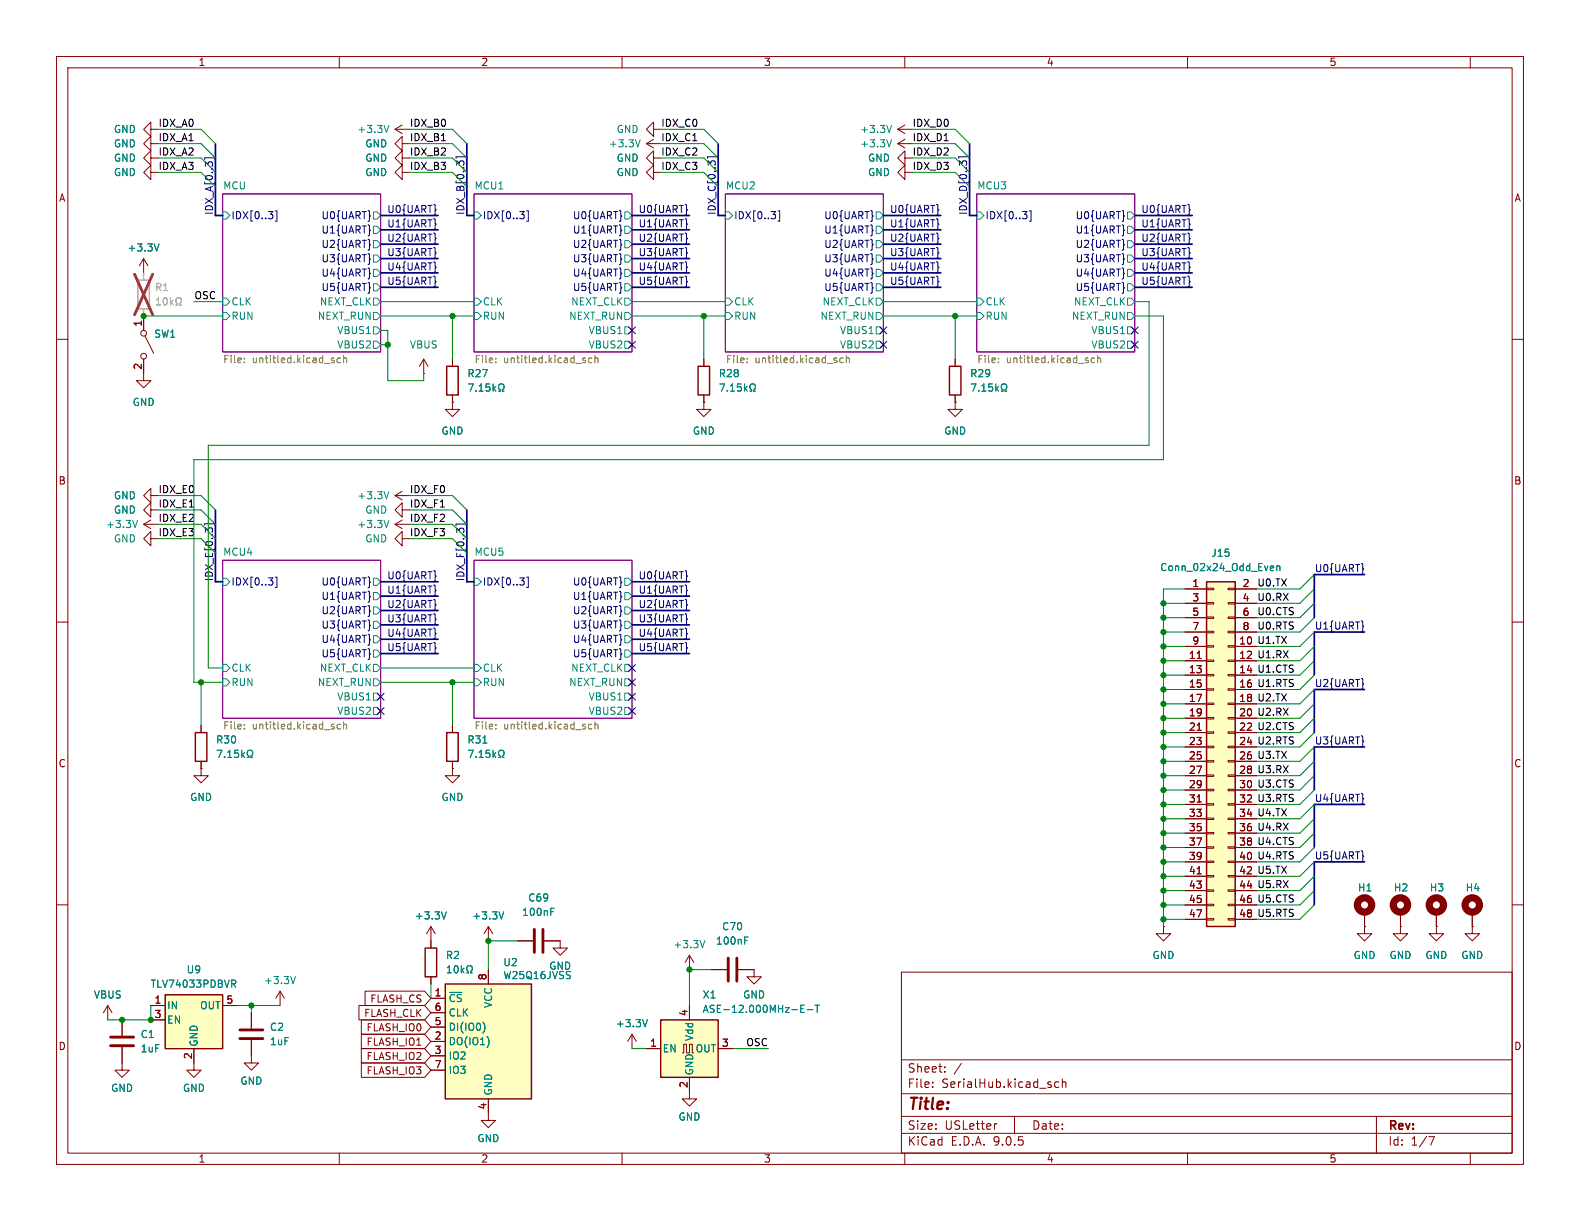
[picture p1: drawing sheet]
<svg xmlns="http://www.w3.org/2000/svg" width="279mm" height="216mm" viewBox="0 0 279 216" stroke-linecap="round" stroke-linejoin="round" font-family="sans-serif">
<g fill="none" stroke="#840000" stroke-width=".18">
<path d="M10 10h259.4v195.9h-259.4zM12 12h255.4v191.9h-255.4zM60 10v2M110 10v2M160 10v2M210 10v2M260 10v2M26.7 22.9v-1.3l-1.3 1.3 1.3 1.2v-1.2h1.2M26.7 30.5v-1.3l-1.3 1.3 1.3 1.3v-1.3h1.2M26.7 25.4v-1.3l-1.3 1.3 1.3 1.3v-1.3h1.2M26.7 27.9v-1.2l-1.3 1.2 1.3 1.3v-1.3h1.2M69.8 22.9l1.3 .7"/>
<path d="M69.8 22.9h2.6M71.1 30.5v-1.3l-1.3 1.3 1.3 1.3v-1.3h1.3M71.1 25.4v-1.3l-1.3 1.3 1.3 1.3v-1.3h1.3M71.1 27.9v-1.2l-1.3 1.2 1.3 1.3v-1.3h1.3M71.1 22.1l-1.3 .8M25.4 45.7l-.8 1.3M25.4 45.7l.8 1.3M25.4 45.7v2.6M25.4 55.9v2.5M25.7 59.4l1.5 3.1M10 60h2M25.4 63.5v3.8h1.3l-1.3 1.3-1.3-1.3h1.3"/>
<path d="M74.9 66h.1M74.9 63.5l-.7 1.3M74.9 63.5l.8 1.3M74.9 63.5v2.5M80 63.5v1.3M80 69.9v1.2M267.4 60h2M10 110h2M267.4 110h2M10 160h2M76.2 166.4v1.2M76.2 172.7v1.3"/>
<path d="M99.1 166.4v1.2h1.2l-1.2 1.3-1.3-1.3h1.3M159.4 171.9h108v32h-108zM205.7 163.8v1.3h-1.2l1.2 1.3 1.3-1.3h-1.3M205.7 163.8h.1M241.3 163.8v1.3h1.3l-1.3 1.3-1.3-1.3h1.3M241.3 163.8h.1M267.4 160h2M86.4 196.9v1.2h1.2l-1.2 1.3-1.3-1.3h1.3M159.4 197.4h108M159.4 193.4h108M159.4 187.4h108M164.9 192.1v.2"/>
<path d="M164.9 191.4v.1M167.1 189.4v.2M167.1 188.7v.1M170 188l-1.3 1.9M176.3 198.7l-.3 .1M179.4 197.4v3M187.2 191.4l-.4-.1-.3 .3v.4l.1 .2h.6M187.9 191.4l.2-.1 .3 .1 .1 .9M187.9 190.8v1.5M243.4 197.4v6.5M60 203.9v2M110 203.9v2"/>
<path d="M159.4 200.4h108M160 203.9v2M210 203.9v2M252.6 201h1l-.6 1.5M260 203.9v2"/>
<circle cx="25.4" cy="58.9" r=".51"/>
<circle cx="25.4" cy="63" r=".51"/>
</g>
<path d="M39.4 34.3h27.9v27.9h-27.9zM83.8 34.3h28v27.9h-28zM128.3 34.3h27.9v27.9h-27.9zM172.7 34.3h28v27.9h-28zM39.4 99.1h27.9v27.9h-27.9zM83.8 99.1h28v27.9h-28z" fill="none" stroke="#840084" stroke-width=".18"/>
<g fill="none" stroke="#008484" stroke-width=".18">
<path d="M39.4 37.5h.6l.6 .6-.6 .6h-.6zM66 37.5h.7l.6 .6-.6 .6h-.7zM68.8 22.2l-.5 1.2M83.8 37.5h.7l.6 .6-.6 .6h-.7zM110.5 37.5h.6l.7 .6-.7 .6h-.6zM128.3 37.5h.6l.6 .6-.6 .6h-.6zM154.9 37.5h.7l.6 .6-.6 .6h-.7zM172.7 37.5h.7l.6 .6-.6 .6h-.7zM199.4 37.5h.6l.7 .6-.7 .6h-.6zM28.1 43.1l-.4 1.3M39.4 52.7h.6l.6 .6-.6 .7h-.6zM39.4 55.2h.6l.6 .7-.6 .6h-.6z"/>
<path d="M66 52.7h.7l.6 .6-.6 .7h-.7zM66 55.2h.7l.6 .7-.6 .6h-.7zM66 40h.7l.6 .6-.6 .7h-.7zM66 42.5h.7l.6 .7-.6 .6h-.7zM66 45.1h.7l.6 .6-.6 .7h-.7zM66 47.6h.7l.6 .7-.6 .6h-.7zM66 50.2h.7l.6 .6-.6 .6h-.7zM66 57.8h.7l.6 .6-.6 .7h-.7zM83.8 52.7h.7l.6 .6-.6 .7h-.7zM83.8 55.2h.7l.6 .7-.6 .6h-.7zM110.5 52.7h.6l.7 .6-.7 .7h-.6zM110.5 55.2h.6l.7 .7-.7 .6h-.6z"/>
<path d="M110.5 40h.6l.7 .6-.7 .7h-.6zM110.5 42.5h.6l.7 .7-.7 .6h-.6zM110.5 45.1h.6l.7 .6-.7 .7h-.6zM110.5 47.6h.6l.7 .7-.7 .6h-.6zM110.5 50.2h.6l.7 .6-.7 .6h-.6zM110.5 57.8h.6l.7 .6-.7 .7h-.6zM128.3 52.7h.6l.6 .6-.6 .7h-.6zM128.3 55.2h.6l.6 .7-.6 .6h-.6zM154.9 52.7h.7l.6 .6-.6 .7h-.7zM154.9 55.2h.7l.6 .7-.6 .6h-.7zM154.9 40h.7l.6 .6-.6 .7h-.7zM154.9 42.5h.7l.6 .7-.6 .6h-.7z"/>
<path d="M154.9 45.1h.7l.6 .6-.6 .7h-.7zM154.9 47.6h.7l.6 .7-.6 .6h-.7zM154.9 50.2h.7l.6 .6-.6 .6h-.7zM154.9 57.8h.7l.6 .6-.6 .7h-.7zM172.7 52.7h.7l.6 .6-.6 .7h-.7zM172.7 55.2h.7l.6 .7-.6 .6h-.7zM199.4 52.7h.6l.7 .6-.7 .7h-.6zM199.4 55.2h.6l.7 .7-.7 .6h-.6zM199.4 40h.6l.7 .6-.7 .7h-.6zM199.4 42.5h.6l.7 .7-.7 .6h-.6zM199.4 45.1h.6l.7 .6-.7 .7h-.6zM199.4 47.6h.6l.7 .7-.7 .6h-.6z"/>
<path d="M199.4 50.2h.6l.7 .6-.7 .6h-.6zM199.4 57.8h.6l.7 .6-.7 .7h-.6zM66 60.3h.7l.6 .7-.6 .6h-.7zM82.8 67.9h.9l-.6 1.3M84.2 69v.2M84.7 69.2h.7M84.7 68.3l.4-.4v1.3M86.6 67.9h-.6l-.1 .6 .2-.1h.4l.2 .2-.1 .4-.2 .2-.5-.2M87.2 67.9v1.3M87.3 68.7l.4 .5M87.7 68.3l-.5 .5M88.2 69.2h.3v-.3a.54 .54 0 0 1-.3-.7 .54 .54 0 0 1 .8-.3 .58 .58 0 0 1-.2 1v.3h.3"/>
<path d="M110.5 60.3h.6l.7 .7-.7 .6h-.6zM154.9 60.3h.7l.6 .7-.6 .6h-.7zM199.4 60.3h.6l.7 .7-.7 .6h-.6zM39.4 117.5h.6l.6 .6-.6 .6h-.6zM39.4 102.2h.6l.6 .7-.6 .6h-.6zM66 117.5h.7l.6 .6-.6 .6h-.7zM66 102.2h.7l.6 .7-.6 .6h-.7zM66 104.8h.7l.6 .6-.6 .6h-.7zM66 107.3h.7l.6 .7-.6 .6h-.7zM66 109.9h.7l.6 .6-.6 .6h-.7zM66 112.4h.7l.6 .6-.6 .7h-.7zM66 114.9h.7l.6 .7-.6 .6h-.7z"/>
<path d="M83.8 117.5h.7l.6 .6-.6 .6h-.7zM83.8 102.2h.7l.6 .7-.6 .6h-.7zM110.5 117.5h.6l.7 .6-.7 .6h-.6zM110.5 102.2h.6l.7 .7-.7 .6h-.6zM110.5 104.8h.6l.7 .6-.7 .6h-.6zM110.5 107.3h.6l.7 .7-.7 .6h-.6zM110.5 109.9h.6l.7 .6-.7 .6h-.6zM110.5 112.4h.6l.7 .6-.7 .7h-.6zM110.5 114.9h.6l.7 .7-.7 .6h-.6zM39.4 120h.6l.6 .7-.6 .6h-.6zM66 120h.7l.6 .7-.6 .6h-.7zM66 122.6h.7l.6 .6-.6 .6h-.7z"/>
<path d="M66 125.1h.7l.6 .6-.6 .7h-.7zM83.8 120h.7l.6 .7-.6 .6h-.7zM110.5 120h.6l.7 .7-.7 .6h-.6zM110.5 122.6h.6l.7 .6-.7 .6h-.6zM110.5 125.1h.6l.7 .6-.7 .7h-.6zM79.1 172h.7M79.1 171.1l.4-.3v1.2M80.4 170.9l.2-.1a.68 .68 0 0 1 .4 .6 .68 .68 0 0 1-.4 .6l-.2-.1-.1-.4zM81.6 170.8v1.2M81.7 171.5l.4 .5M82.1 171.2l-.5 .5M82.5 172h.3v-.2a.54 .54 0 0 1-.2-.8 .54 .54 0 0 1 .7-.2 .58 .58 0 0 1-.1 1v.2h.3"/>
</g>
<g fill="none" stroke="#000084" stroke-width=".18">
<path d="M47.5 37.4h.7l-.4 .5M48.2 38v.6M48.7 37.3h.3v1.8h-.3M91.9 37.4h.8l-.4 .5M92.6 38v.6M93.1 37.3h.3v1.8h-.3M136.4 37.4h.7l-.4 .5M137.1 38v.6M137.6 37.3h.3v1.8h-.3M180.8 37.4h.8l-.4 .5M181.5 38v.6M182 37.3h.3v1.8h-.3"/>
<path d="M47.5 102.2h.7l-.4 .5M48.2 102.8v.5M48.7 102.1h.3v1.8h-.3M91.9 102.2h.8l-.4 .5M92.6 102.8v.5M93.1 102.1h.3v1.8h-.3"/>
</g>
<g fill="none" stroke="#848400" stroke-width=".18">
<path d="M43.2 64v.1M43.2 63.4v.1M60.2 63.4l-.3-.1-.3 .2 .1 .6h.5M60.8 63.4l.1-.1 .3 .1 .1 .7M60.8 62.9v1.2M87.7 64v.1M87.7 63.4v.1M104.7 63.4l-.4-.1-.2 .2 .1 .6h.5M105.2 63.4l.2-.1 .3 .1 .1 .7M105.2 62.9v1.2M132.1 64v.1M132.1 63.4v.1"/>
<path d="M149.1 63.4l-.3-.1-.3 .2 .1 .6h.5M149.7 63.4l.1-.1 .3 .1 .1 .7M149.7 62.9v1.2M176.6 64v.1M176.6 63.4v.1M193.6 63.4l-.4-.1-.2 .2 .1 .6h.5M194.1 63.4l.2-.1 .3 .1 .1 .7M194.1 62.9v1.2M43.2 128.1v.1M43.2 128.8v.1M60.2 128.1h-.3l-.3 .2 .1 .5h.5M60.8 127.6v1.3"/>
<path d="M60.8 128.2l.1-.1h.3l.1 .8M87.7 128.1v.1M87.7 128.8v.1M104.7 128.1h-.4l-.2 .2 .1 .5h.5M105.2 127.6v1.3M105.2 128.2l.2-.1h.3l.1 .8"/>
</g>
<path d="M24.4 49.5h2v5.1h-2z" fill="none" stroke="#a1a1a1" stroke-width=".25"/>
<path d="M25.4 48.3v1.2M25.4 54.6v1.3M27.7 53.9h.7M27.7 53l.3-.4v1.3M29 52.8l.2-.2a.68 .68 0 0 1 .4 .7 .68 .68 0 0 1-.4 .6l-.2-.1-.1-.4zM30.1 52.6v1.3M30.3 53.4l.3 .5M30.6 53.1l-.5 .5M31.1 53.9h.3v-.2a.54 .54 0 0 1-.3-.8 .54 .54 0 0 1 .8-.2 .58 .58 0 0 1-.1 1v.2h.3" fill="none" stroke="#a1a1a1" stroke-width=".18"/>
<path d="M23.8 48.5l3.2 7.2M27 48.5l-3.2 7.2" fill="none" stroke="#ff2626" stroke-width=".46"/>
<path d="M79 64.8h2v5.1h-2zM75.2 167.6h2v5.1h-2z" fill="none" stroke="#840000" stroke-width=".25"/>
<path d="M78.7 174h15.3v20.3h-15.3z" fill="#ffffc2"/>
<path d="M78.7 174h15.3v20.3h-15.3z" fill="none" stroke="#840000" stroke-width=".25"/>
<g fill="none" stroke="#840000" stroke-width=".18">
<path d="M76.2 176.5h2.5M76.2 179.1h2.5M86.4 171.5v2.5M121.9 168.9l-.7 1.3M121.9 168.9l.8 1.3M121.9 168.9v2.6M125.7 171.5h2.8M130.6 171.5h2.7v1.2h1.3l-1.3 1.3-1.2-1.3h1.2M76.2 181.6h2.5M76.2 184.2h2.5M76.2 186.7h2.5M76.2 189.2h2.5"/>
<path d="M86.4 194.3v2.6"/>
</g>
<path d="M100.8 172.6v.3M124.6 166.3l-.4 1.3M131.7 166.3h.4M131.7 165.7h.6M85.5 180.8a1.49 1.49 0 0 1 0 1.8M86.4 183.8v.9" fill="none" stroke="#008484" stroke-width=".18"/>
<path d="M128.8 169.4v4.1M130.3 169.4v4.1" fill="none" stroke="#840000" stroke-width=".51"/>
<path d="M116.8 180.3h10.2v10.2h-10.2z" fill="#ffffc2"/>
<path d="M116.8 180.3h10.2v10.2h-10.2z" fill="none" stroke="#840000" stroke-width=".25"/>
<g fill="none" stroke="#840000" stroke-width=".18">
<path d="M44.4 179.1v2.8M49.5 175.3l-.7 1.2M49.5 175.3l.8 1.2M49.5 175.3v2.5M76.2 163.8l-.8 1.3M76.2 163.8l.8 1.3M76.2 163.8v2.6M86.4 163.8l-.8 1.3M86.4 163.8l.7 1.3M86.4 163.8v2.6M91.4 166.4h2.8M96.3 166.4h2.8"/>
<path d="M121.9 177.8v2.5M44.4 183.9v4.1h1.3l-1.3 1.2-1.2-1.2h1.2M111.8 182.9l-.8 1.3M111.8 182.9l.7 1.3M111.8 182.9v2.5M114.3 185.4h2.5M120.6 186.2h.3v-1.5h.5v1.5h.5v-1.5h.5v1.5h.3M121.9 190.5v3.8h1.3l-1.3 1.3-1.3-1.3h1.3M127 185.4h2.5"/>
</g>
<path d="M52.3 172.7l-.5 1.2M78.9 161.2l-.4 1.3M89.1 161.2l-.4 1.3M97.4 161.2h.4M97.4 160.6h.6M141.6 178.3h.4M142.2 177.7h-.6v1.3h.6M142.8 178.5h.9M144.1 177.7h.8M144.5 177.7v1.3M114.5 180.3l-.4 1.3" fill="none" stroke="#008484" stroke-width=".18"/>
<path d="M94.5 164.3v4.1M96 164.3v4.1M42.4 182.1h4.1M42.4 183.6h4.1" fill="none" stroke="#840000" stroke-width=".51"/>
<path d="M213.4 102.9h5v60.9h-5z" fill="#ffffc2"/>
<path d="M213.4 102.9h5v60.9h-5z" fill="none" stroke="#840000" stroke-width=".25"/>
<g fill="none" stroke="#840000" stroke-width=".18">
<path d="M209.5 104.1h3.9M209.5 106.7h3.9M209.5 109.2h3.9M209.5 111.8h3.9M209.5 114.3h3.9M209.5 116.8h3.9M209.5 119.4h3.9M211.7 116.4h.7M213.4 104h1.2v.3h-1.2zM213.4 106.6h1.2v.2h-1.2zM213.4 109.1h1.2v.2h-1.2zM213.4 111.6h1.2v.3h-1.2z"/>
<path d="M213.4 114.2h1.2v.2h-1.2zM213.4 116.7h1.2v.3h-1.2zM213.4 119.3h1.2v.2h-1.2zM217.2 104h1.2v.3h-1.2zM217.2 106.6h1.2v.2h-1.2zM217.2 109.1h1.2v.2h-1.2zM217.2 111.6h1.2v.3h-1.2zM217.2 114.2h1.2v.2h-1.2zM217.2 116.7h1.2v.3h-1.2zM217.2 119.3h1.2v.2h-1.2zM218.4 104.1h3.8M218.4 106.7h3.8"/>
<path d="M218.4 109.2h3.8M218.4 111.8h3.8M218.4 114.3h3.8M218.4 116.8h3.8M218.4 119.4h3.8M209.5 121.9h3.9M209.5 124.5h3.9M209.5 127h3.9M209.5 129.5h3.9M209.5 132.1h3.9M209.5 134.6h3.9M209.5 137.2h3.9"/>
<path d="M209.5 139.7h3.9M211.7 129.1h.7M213.4 121.8h1.2v.2h-1.2zM213.4 124.3h1.2v.3h-1.2zM213.4 126.9h1.2v.2h-1.2zM213.4 129.4h1.2v.3h-1.2zM213.4 132h1.2v.2h-1.2zM213.4 134.5h1.2v.2h-1.2zM213.4 137h1.2v.3h-1.2zM213.4 139.6h1.2v.2h-1.2zM217.2 121.8h1.2v.2h-1.2zM217.2 124.3h1.2v.3h-1.2z"/>
<path d="M217.2 126.9h1.2v.2h-1.2zM217.2 129.4h1.2v.3h-1.2zM217.2 132h1.2v.2h-1.2zM217.2 134.5h1.2v.2h-1.2zM217.2 137h1.2v.3h-1.2zM217.2 139.6h1.2v.2h-1.2zM218.4 121.9h3.8M218.4 124.5h3.8M218.4 127h3.8M218.4 129.5h3.8M218.4 132.1h3.8M218.4 134.6h3.8"/>
<path d="M218.4 137.2h3.8M218.4 139.7h3.8M209.5 142.2h3.9M209.5 144.8h3.9M209.5 147.3h3.9M209.5 149.9h3.9M209.5 152.4h3.9M209.5 154.9h3.9M209.5 157.5h3.9M211.7 141.8h.7M211.7 154.5h.7M213.4 142.1h1.2v.3h-1.2z"/>
<path d="M213.4 144.7h1.2v.2h-1.2zM213.4 147.2h1.2v.2h-1.2zM213.4 149.7h1.2v.3h-1.2zM213.4 152.3h1.2v.2h-1.2zM213.4 154.8h1.2v.3h-1.2zM213.4 157.4h1.2v.2h-1.2zM213.4 159.9h1.2v.2h-1.2zM217.2 142.1h1.2v.3h-1.2zM217.2 144.7h1.2v.2h-1.2zM217.2 147.2h1.2v.2h-1.2zM217.2 149.7h1.2v.3h-1.2zM217.2 152.3h1.2v.2h-1.2z"/>
<path d="M217.2 154.8h1.2v.3h-1.2zM217.2 157.4h1.2v.2h-1.2zM217.2 159.9h1.2v.2h-1.2zM218.4 142.2h3.8M218.4 144.8h3.8M218.4 147.3h3.8M218.4 149.9h3.8M218.4 152.4h3.8M218.4 154.9h3.8M218.4 157.5h3.8M19 177.8l-.7 1.3M19 177.8l.8 1.3"/>
<path d="M19 177.8v2.5M209.5 160h3.9M209.5 162.6h3.9M213.4 162.4h1.2v.3h-1.2zM217.2 162.4h1.2v.3h-1.2zM218.4 160h3.8M218.4 162.6h3.8"/>
</g>
<path d="M224.8 100.1h.4v.3l-.6 .1M225.2 100.8l-.4 .1M225.8 100.2l.2-.1h.3v.8M225.8 100.1v.8" fill="none" stroke="#008484" stroke-width=".18"/>
<path d="M29.2 175.9h10.2v9.5h-10.2z" fill="#ffffc2"/>
<path d="M123.4 64.8h2.1v5.1h-2.1zM167.9 64.8h2v5.1h-2zM34.5 129.5h2.1v5.1h-2.1zM79 129.5h2v5.1h-2zM29.2 175.9h10.2v9.5h-10.2z" fill="none" stroke="#840000" stroke-width=".25"/>
<g fill="none" stroke="#840000" stroke-width=".18">
<path d="M114.3 25.4h2.5M114.3 25.4l1.3 .8M115.6 27.9v-1.2l-1.3 1.2 1.3 1.3v-1.3h1.2M115.6 22.9v-1.3l-1.3 1.3 1.3 1.2v-1.2h1.2M115.6 30.5v-1.3l-1.3 1.3 1.3 1.3v-1.3h1.2M115.6 24.6l-1.3 .8M158.7 25.4l1.3 .8M158.7 25.4h2.6M158.7 22.9l1.3 .7M158.7 22.9h2.6M160 27.9v-1.2l-1.3 1.2 1.3 1.3v-1.3h1.3M160 30.5v-1.3l-1.3 1.3 1.3 1.3v-1.3h1.3"/>
<path d="M160 24.6l-1.3 .8M160 22.1l-1.3 .8M25.4 55.9v2.5M25.4 63.5v2.5M80 71.1v1.3h1.3l-1.3 1.3-1.3-1.3h1.3M80 71.1h.1M80 63.5v1.3M80 69.9v1.2M124.5 71.1v1.3h1.2l-1.2 1.3-1.3-1.3h1.3M124.5 71.1h.1M124.5 63.5v1.3M124.5 69.9v1.2"/>
<path d="M168.9 71.1v1.3h1.3l-1.3 1.3-1.3-1.3h1.3M168.9 71.1h.1M168.9 63.5v1.3M168.9 69.9v1.2M25.4 92.7l1.3 .8M25.4 92.7h2.5M26.7 95.3v-1.3l-1.3 1.3 1.3 1.2v-1.2h1.2M26.7 87.6v-1.2l-1.3 1.2 1.3 1.3v-1.3h1.2M26.7 90.2v-1.3l-1.3 1.3 1.3 1.2v-1.2h1.2M26.7 91.9l-1.3 .8M69.8 92.7h2.6M69.8 87.6l1.3 .8"/>
<path d="M69.8 87.6h2.6M69.8 92.7l1.3 .8M71.1 90.2v-1.3l-1.3 1.3 1.3 1.2v-1.2h1.3M71.1 95.3v-1.3l-1.3 1.3 1.3 1.2v-1.2h1.3M71.1 86.9l-1.3 .7M71.1 91.9l-1.3 .8M209.5 104.1h3.9M209.5 106.7h3.9M209.5 109.2h3.9M209.5 111.8h3.9M209.5 114.3h3.9M209.5 116.8h3.9"/>
<path d="M209.5 119.4h3.9M211.7 116.4h.7M218.4 104.1h3.8M218.4 106.7h3.8M218.4 109.2h3.8M218.4 111.8h3.8M218.4 114.3h3.8M218.4 116.8h3.8M218.4 119.4h3.8M35.6 135.9v1.3h1.2l-1.2 1.2-1.3-1.2h1.3M35.6 135.9h.1M35.6 128.3v1.2"/>
<path d="M35.6 134.6v1.3M80 135.9v1.3h1.3l-1.3 1.2-1.3-1.2h1.3M80 135.9h.1M80 128.3v1.2M80 134.6v1.3M209.5 121.9h3.9M209.5 124.5h3.9M209.5 127h3.9M209.5 129.5h3.9M209.5 132.1h3.9M209.5 134.6h3.9M209.5 137.2h3.9"/>
<path d="M209.5 139.7h3.9M211.7 129.1h.7M218.4 121.9h3.8M218.4 124.5h3.8M218.4 127h3.8M218.4 129.5h3.8M218.4 132.1h3.8M218.4 134.6h3.8M218.4 137.2h3.8M218.4 139.7h3.8M209.5 142.2h3.9M209.5 144.8h3.9"/>
<path d="M209.5 147.3h3.9M209.5 149.9h3.9M209.5 152.4h3.9M209.5 154.9h3.9M209.5 157.5h3.9M211.7 141.8h.7M211.7 154.5h.7M218.4 142.2h3.8M218.4 144.8h3.8M218.4 147.3h3.8M218.4 149.9h3.8M218.4 152.4h3.8"/>
<path d="M218.4 154.9h3.8M218.4 157.5h3.8M26.7 177.8h2.5M39.4 177.8h2.5M44.4 179.1v2.8M63.5 177.8h11.6l1.1 1.3-1.1 1.2h-11.6zM64.6 175.3h10.5l1.1 1.2-1.1 1.3h-10.5zM76.2 176.5h2.5M76.2 179.1h2.5M76.2 166.4v1.2M76.2 172.7v1.3M86.4 171.5v2.5"/>
<path d="M91.4 166.4h2.8M96.3 166.4h2.8M121.9 177.8v2.5M125.7 171.5h2.8M130.6 171.5h2.7M205.7 163.8h.1M209.5 160h3.9M209.5 162.6h3.9M218.4 160h3.8M218.4 162.6h3.8M241.3 163.8h.1M241.3 161.3v2.5"/>
<path d="M247.6 163.8v1.3h1.3l-1.3 1.3-1.2-1.3h1.2M247.6 163.8h.1M247.6 161.3v2.5M254 163.8v1.3h1.3l-1.3 1.3-1.3-1.3h1.3M254 163.8h.1M254 161.3v2.5M260.3 163.8v1.3h1.3l-1.3 1.3-1.2-1.3h1.2M260.3 163.8h.1M260.3 161.3v2.5M21.6 185.2v4h1.3l-1.3 1.3-1.3-1.3h1.3M21.6 180.3v2.8M26.7 180.3h2.5"/>
<path d="M34.3 185.4v3.8h1.3l-1.3 1.3-1.3-1.3h1.3M44.4 183.9v2.8M63.9 185.4h11.2l1.1 1.3-1.1 1.3h-11.2zM63.9 182.9h11.2l1.1 1.3-1.1 1.2h-11.2zM63.9 180.3h11.2l1.1 1.3-1.1 1.3h-11.2zM63.9 188h11.2l1.1 1.2-1.1 1.3h-11.2zM76.2 181.6h2.5M76.2 184.2h2.5M76.2 186.7h2.5M76.2 189.2h2.5M86.4 194.3v2.6M114.3 185.4h2.5"/>
<path d="M121.9 190.5v2.5M127 185.4h2.5"/>
</g>
<g fill="none" stroke="#008484" stroke-width=".18">
<path d="M113.2 24.7l-.4 1.3M157.7 24.7l-.5 1.3M157.7 22.2l-.5 1.2M28.1 43.1l-.4 1.3M82.8 67.9h.9l-.6 1.3M84.2 69v.2M84.7 69.2h.7M84.7 68.3l.4-.4v1.3M86.6 67.9h-.6l-.1 .6 .2-.1h.4l.2 .2-.1 .4-.2 .2-.5-.2M87.2 67.9v1.3M87.3 68.7l.4 .5M87.7 68.3l-.5 .5"/>
<path d="M88.2 69.2h.3v-.3a.54 .54 0 0 1-.3-.7 .54 .54 0 0 1 .8-.3 .58 .58 0 0 1-.2 1v.3h.3M127.3 67.9h.8l-.5 1.3M128.6 69v.2M129.2 69.2h.7M129.2 68.3l.3-.4v1.3M131 67.9h-.6v.6l.2-.1h.4l.1 .2-.1 .4-.1 .2-.5-.2M131.6 67.9v1.3M131.8 68.7l.3 .5M132.1 68.3l-.5 .5M132.6 69.2h.3v-.3a.54 .54 0 0 1-.3-.7 .54 .54 0 0 1 .8-.3 .58 .58 0 0 1-.1 1v.3h.3M171.7 67.9h.9l-.6 1.3M173.1 69v.2"/>
<path d="M173.6 69.2h.7M173.6 68.3l.4-.4v1.3M175.5 67.9h-.6l-.1 .6 .2-.1h.4l.2 .2-.1 .4-.2 .2-.5-.2M176.1 67.9v1.3M176.2 68.7l.4 .5M176.6 68.3l-.5 .5M177.1 69.2h.3v-.3a.54 .54 0 0 1-.3-.7 .54 .54 0 0 1 .8-.3 .58 .58 0 0 1-.2 1v.3h.3M24.3 92l-.4 1.3M68.8 86.9l-.5 1.3M68.8 92l-.5 1.3M224.8 100.1h.4v.3l-.6 .1M225.2 100.8l-.4 .1"/>
<path d="M225.8 100.2l.2-.1h.3v.8M225.8 100.1v.8M38.4 132.7h.8l-.5 1.2M39.7 133.8v.1M40.3 133.9h.7M40.3 133l.3-.3v1.2M42.1 132.7h-.6v.6l.2-.2 .4 .1 .1 .2-.1 .4-.1 .1-.5-.1M42.7 132.7v1.2M42.9 133.4l.3 .5M43.2 133.1l-.5 .5M43.7 133.9h.3v-.2a.54 .54 0 0 1-.3-.8 .54 .54 0 0 1 .8-.2 .58 .58 0 0 1-.1 1v.2h.3M82.8 132.7h.9l-.6 1.2"/>
<path d="M84.2 133.8v.1M84.7 133.9h.7M84.7 133l.4-.3v1.2M85.4 131.4h.7M86.6 132.7h-.6l-.1 .6 .2-.2 .4 .1 .2 .2-.1 .4-.2 .1-.5-.1M87.2 132.7v1.2M87.3 133.4l.4 .5M87.7 133.1l-.5 .5M88.2 133.9h.3v-.2a.54 .54 0 0 1-.3-.8 .54 .54 0 0 1 .8-.2 .58 .58 0 0 1-.2 1v.2h.3M41 173.3h.5l.2 .2-.1 .4-.6 .1M41.3 174l.4 .6M78.9 161.2l-.4 1.3"/>
<path d="M79.1 172h.7M79.1 171.1l.4-.3v1.2M80.4 170.9l.2-.1a.68 .68 0 0 1 .4 .6 .68 .68 0 0 1-.4 .6l-.2-.1-.1-.4zM81.6 170.8v1.2M81.7 171.5l.4 .5M82.1 171.2l-.5 .5M82.5 172h.3v-.2a.54 .54 0 0 1-.2-.8 .54 .54 0 0 1 .7-.2 .58 .58 0 0 1-.1 1v.2h.3M89.1 161.2l-.4 1.3M97.4 161.2h.4M97.4 160.6h.6M100.8 172.6v.3M131.7 166.3h.4"/>
<path d="M131.7 165.7h.6M141.6 178.3h.4M142.2 177.7h-.6v1.3h.6M142.8 178.5h.9M144.1 177.7h.8M144.5 177.7v1.3M85.5 180.8a1.49 1.49 0 0 1 0 1.8M86.4 183.8v.9M114.5 180.3l-.4 1.3"/>
</g>
<path d="M19.6 183.4h4M19.6 184.9h4" fill="none" stroke="#840000" stroke-width=".51"/>
<g fill="none" stroke="#840000" stroke-width="1.3">
<circle cx="241.3" cy="160" r="1.27"/>
<circle cx="247.6" cy="160" r="1.27"/>
<circle cx="254" cy="160" r="1.27"/>
<circle cx="260.4" cy="160" r="1.27"/>
</g>
<g fill="none" stroke="#000084" stroke-width=".18">
<path d="M36.2 28.2v-.3h1.8v.3M80.6 28v-.3h1.9v.3M81.3 28.9l-.5-.5v.8M81.3 28.6l.2-.2 .5 .2M125.1 28v-.3h1.8v.3M125.7 28.9l-.5-.5v.8M125.8 28.5h.6M169.5 28v-.3h1.9v.3M170.2 28.9l-.5-.5v.8M170.3 28.5h.5M111.2 57.8l1.2 1.2M112.4 57.8l-1.2 1.2"/>
<path d="M155.6 57.8l1.2 1.2M156.8 57.8l-1.2 1.2M200.1 57.8l1.2 1.2M201.3 57.8l-1.2 1.2M111.2 60.4l1.2 1.2M112.4 60.4l-1.2 1.2M155.6 60.4l1.2 1.2M156.8 60.4l-1.2 1.2M200.1 60.4l1.2 1.2M201.3 60.4l-1.2 1.2M36.2 92.9v-.3h1.8v.3M80.6 93v-.3h1.9v.3"/>
<path d="M81.3 93.8l-.5-.4v.8M81.4 93.5h.5M111.2 117.5l1.2 1.2M112.4 117.5l-1.2 1.2M66.7 122.6l1.2 1.2M66.7 125.1l1.2 1.2M67.9 122.6l-1.2 1.2M67.9 125.1l-1.2 1.2M111.2 125.1l1.2 1.2M111.2 120l1.2 1.3M111.2 122.6l1.2 1.2M112.4 125.1l-1.2 1.2"/>
<path d="M112.4 120l-1.2 1.3M112.4 122.6l-1.2 1.2"/>
</g>
<path d="M78.1 24.9h.7" fill="none" stroke="#000" stroke-width=".18"/>
<g fill="none" stroke="#000084" stroke-width=".3">
<path d="M38.1 25.4v5.1M38.1 33v5.1h1.3M67.3 38.1h10.2M82.5 33v5.1h1.3M82.5 25.4v5.1M111.8 38.1h10.1M127 25.4v5.1M127 33v5.1h1.3M156.2 38.1h10.2M171.4 33v5.1h1.3M171.4 25.4v5.1M200.7 38.1h10.1"/>
<path d="M67.3 48.3h10.2M67.3 45.7h10.2M67.3 50.8h10.2M67.3 43.2h10.2M67.3 40.6h10.2M111.8 48.3h10.1M111.8 45.7h10.1M111.8 50.8h10.1M111.8 43.2h10.1M111.8 40.6h10.1M156.2 48.3h10.2M156.2 45.7h10.2"/>
<path d="M156.2 50.8h10.2M156.2 43.2h10.2M156.2 40.6h10.2M200.7 48.3h10.1M200.7 45.7h10.1M200.7 50.8h10.1M200.7 43.2h10.1M200.7 40.6h10.1M38.1 90.2v5.1M38.1 97.8v5.1h1.3M82.5 97.8v5.1h1.3M82.5 90.2v5.1"/>
<path d="M67.3 113h10.2M67.3 102.9h10.2M67.3 105.4h10.2M67.3 110.5h10.2M67.3 108h10.2M67.3 115.6h10.2M111.8 113h10.1M111.8 102.9h10.1M111.8 105.4h10.1M111.8 110.5h10.1M111.8 108h10.1M111.8 115.6h10.1"/>
<path d="M241.3 101.6h-8.9v7.6M241.3 111.8h-8.9v7.6M241.3 121.9h-8.9v7.6M241.3 132.1h-8.9v7.6M241.3 142.2h-8.9v7.7M241.3 152.4h-8.9v7.6"/>
</g>
<g fill="none" stroke="#008400" stroke-width=".18">
<path d="M27.9 27.9h7.7l2.5 2.6M27.9 25.4h7.7l2.5 2.5M27.9 22.9h7.7l2.5 2.5M27.9 30.5h7.7l2.5 2.5M72.4 27.9h7.6l2.5 2.6M72.4 25.4h7.6l2.5 2.5M72.4 22.9h7.6l2.5 2.5M72.4 30.5h7.6l2.5 2.5M116.8 27.9h7.7l2.5 2.6M116.8 25.4h7.7l2.5 2.5M116.8 22.9h7.7l2.5 2.5M116.8 30.5h7.7l2.5 2.5"/>
<path d="M161.3 27.9h7.6l2.5 2.6M161.3 25.4h7.6l2.5 2.5M161.3 22.9h7.6l2.5 2.5M161.3 30.5h7.6l2.5 2.5M25.4 55.9h14M34.3 53.3h5.1M67.3 53.3h16.5M67.3 55.9h16.5M67.3 58.4h1.3v8.9h6.3v-1.3M80 55.9v7.6M111.8 53.3h16.5M111.8 55.9h16.5"/>
<path d="M124.5 55.9v7.6M156.2 53.3h16.5M156.2 55.9h16.5M168.9 55.9v7.6M200.7 53.3h2.5v25.4h-166.4v39.4h2.6M200.7 55.9h5v25.4h-171.4v39.4h5.1M67.3 61h1.3M27.9 95.3h7.7l2.5 2.5M27.9 87.6h7.7l2.5 2.6M27.9 92.7h7.7l2.5 2.6M27.9 90.2h7.7l2.5 2.5M72.4 95.3h7.6l2.5 2.5"/>
<path d="M72.4 87.6h7.6l2.5 2.6M72.4 92.7h7.6l2.5 2.6M72.4 90.2h7.6l2.5 2.5M67.3 118.1h16.5M205.7 111.8h3.8M205.7 119.4h3.8M205.7 116.8h3.8M205.7 114.3h3.8M205.7 109.2h3.8M205.7 106.7h3.8M209.5 104.1h-3.8v59.7M232.4 109.2l-2.5 2.6h-7.7"/>
<path d="M232.4 116.8l-2.5 2.6h-7.7M232.4 114.3l-2.5 2.5h-7.7M232.4 111.8l-2.5 2.5h-7.7M232.4 119.4l-2.5 2.5h-7.7M232.4 106.7l-2.5 2.5h-7.7M232.4 104.1l-2.5 2.6h-7.7M232.4 101.6l-2.5 2.5h-7.7M35.6 120.7v7.6M67.3 120.7h16.5M80 120.7v7.6M205.7 134.6h3.8M205.7 137.2h3.8"/>
<path d="M205.7 129.5h3.8M205.7 127h3.8M205.7 124.5h3.8M205.7 121.9h3.8M205.7 132.1h3.8M205.7 139.7h3.8M232.4 132.1l-2.5 2.5h-7.7M232.4 134.6l-2.5 2.6h-7.7M232.4 127l-2.5 2.5h-7.7M232.4 124.5l-2.5 2.5h-7.7M232.4 121.9l-2.5 2.6h-7.7M232.4 129.5l-2.5 2.6h-7.7"/>
<path d="M232.4 137.2l-2.5 2.5h-7.7M232.4 139.7l-2.5 2.5h-7.7M205.7 149.9h3.8M205.7 157.5h3.8M205.7 154.9h3.8M205.7 144.8h3.8M205.7 142.2h3.8M205.7 152.4h3.8M205.7 147.3h3.8M232.4 147.3l-2.5 2.6h-7.7M232.4 154.9l-2.5 2.6h-7.7M232.4 152.4l-2.5 2.5h-7.7"/>
<path d="M232.4 142.2l-2.5 2.6h-7.7M232.4 149.9l-2.5 2.5h-7.7M232.4 157.5l-2.5 2.5h-7.7M232.4 144.8l-2.5 2.5h-7.7M26.7 177.8v2.5h-7.7M41.9 177.8h7.6M44.4 177.8v1.3M76.2 174v2.5M91.4 166.4h-5v5.1M125.7 171.5h-3.8v6.3M205.7 162.6h3.8M205.7 160h3.8"/>
<path d="M232.4 160l-2.5 2.6h-7.7M111.8 185.4h2.5M129.5 185.4h6.4"/>
</g>
<path d="M25.4 48.3v1.2M25.4 54.6v1.3M27.7 53.9h.7M27.7 53l.3-.4v1.3M29 52.8l.2-.2a.68 .68 0 0 1 .4 .7 .68 .68 0 0 1-.4 .6l-.2-.1-.1-.4zM30.1 52.6v1.3M30.3 53.4l.3 .5M30.6 53.1l-.5 .5M31.1 53.9h.3v-.2a.54 .54 0 0 1-.3-.8 .54 .54 0 0 1 .8-.2 .58 .58 0 0 1-.1 1v.2h.3" fill="none" stroke="#a1a1a1" stroke-width=".18"/>
<path d="M23.8 48.5l3.2 7.2M27 48.5l-3.2 7.2" fill="none" stroke="#ff2626" stroke-width=".46"/>
<g fill="#008400" stroke="#008400" stroke-width=".18">
<circle cx="205.7" cy="139.7" r=".46"/>
<circle cx="205.7" cy="106.7" r=".46"/>
<circle cx="205.7" cy="109.2" r=".46"/>
<circle cx="205.7" cy="134.6" r=".46"/>
<circle cx="205.7" cy="132.1" r=".46"/>
<circle cx="205.7" cy="160" r=".46"/>
<circle cx="205.7" cy="129.5" r=".46"/>
<circle cx="205.7" cy="127" r=".46"/>
<circle cx="205.7" cy="114.3" r=".46"/>
<circle cx="205.7" cy="116.8" r=".46"/>
<circle cx="205.7" cy="119.4" r=".46"/>
<circle cx="205.7" cy="137.2" r=".46"/>
<circle cx="205.7" cy="152.4" r=".46"/>
<circle cx="205.7" cy="157.5" r=".46"/>
<circle cx="205.7" cy="154.9" r=".46"/>
<circle cx="205.7" cy="147.3" r=".46"/>
<circle cx="205.7" cy="144.8" r=".46"/>
<circle cx="205.7" cy="142.2" r=".46"/>
<circle cx="205.7" cy="162.6" r=".46"/>
<circle cx="205.7" cy="149.9" r=".46"/>
<circle cx="121.9" cy="171.5" r=".46"/>
<circle cx="205.7" cy="124.5" r=".46"/>
<circle cx="205.7" cy="111.8" r=".46"/>
<circle cx="205.7" cy="121.9" r=".46"/>
<circle cx="80" cy="55.9" r=".46"/>
<circle cx="68.6" cy="61" r=".46"/>
<circle cx="124.5" cy="55.9" r=".46"/>
<circle cx="168.9" cy="55.9" r=".46"/>
<circle cx="35.6" cy="120.7" r=".46"/>
<circle cx="26.7" cy="180.3" r=".46"/>
<circle cx="21.6" cy="180.3" r=".46"/>
<circle cx="86.4" cy="166.4" r=".46"/>
<circle cx="44.4" cy="177.8" r=".46"/>
<circle cx="25.4" cy="55.9" r=".46"/>
<circle cx="80" cy="120.7" r=".46"/>
</g>
<text font-size="2.8" fill="#840000" x="160.4" y="196.8">Title:</text>
<g font-size="2.1" fill="#840000">
<text x="160.4" y="189.9">Sheet:</text>
<text x="160.4" y="192.6">File:</text>
<text x="166.5" y="192.6">SerialHub.kicad_sch</text>
<text x="160.4" y="202.8">KiCad</text>
<text x="160.4" y="200">Size:</text>
<text x="167.1" y="200">USLetter</text>
<text x="168.1" y="202.8">E.D.A.</text>
<text x="175.7" y="202.8">9.0.5</text>
<text x="182.4" y="200">Date:</text>
<text x="245.4" y="200.2">Rev:</text>
<text x="245.4" y="202.8">Id:</text>
<text x="249.5" y="202.8">1/7</text>
</g>
<g font-size="1.8" fill="#840000">
<text x="35" y="11.9">1</text>
<text x="85" y="11.9">2</text>
<text x="135" y="11.9">3</text>
<text x="185" y="11.9">4</text>
<text x="235" y="11.9">5</text>
<text x="10.3" y="35.9">A</text>
<text x="267.7" y="35.9">A</text>
<text x="25.1" y="57.9" transform="rotate(-90 25.1 57.9)">1</text>
<text x="25.1" y="65.5" transform="rotate(-90 25.1 65.5)">2</text>
<text x="10.3" y="85.9">B</text>
<text x="267.7" y="85.9">B</text>
<text x="210.7" y="103.9">1</text>
<text x="210.7" y="106.4">3</text>
<text x="219.6" y="103.9">2</text>
<text x="219.6" y="106.4">4</text>
<text x="210.7" y="109">5</text>
<text x="210.7" y="111.5">7</text>
<text x="219.6" y="109">6</text>
<text x="219.6" y="111.5">8</text>
<text x="210.1" y="116.6">11</text>
<text x="210.1" y="119.1">13</text>
<text x="210.7" y="114">9</text>
<text x="219" y="114">10</text>
<text x="219" y="116.6">12</text>
<text x="219" y="119.1">14</text>
<text x="210.1" y="121.7">15</text>
<text x="210.1" y="124.2">17</text>
<text x="219" y="121.7">16</text>
<text x="219" y="124.2">18</text>
<text x="210.1" y="126.7">19</text>
<text x="210.1" y="129.3">21</text>
<text x="210.1" y="131.8">23</text>
<text x="219" y="126.7">20</text>
<text x="219" y="129.3">22</text>
<text x="219" y="131.8">24</text>
<text x="10.3" y="135.9">C</text>
<text x="210.1" y="134.4">25</text>
<text x="210.1" y="136.9">27</text>
<text x="219" y="134.4">26</text>
<text x="219" y="136.9">28</text>
<text x="267.7" y="135.9">C</text>
<text x="210.1" y="139.4">29</text>
<text x="210.1" y="142">31</text>
<text x="219" y="139.4">30</text>
<text x="219" y="142">32</text>
<text x="210.1" y="144.5">33</text>
<text x="210.1" y="147.1">35</text>
<text x="210.1" y="149.6">37</text>
<text x="219" y="144.5">34</text>
<text x="219" y="147.1">36</text>
<text x="219" y="149.6">38</text>
<text x="210.1" y="152.1">39</text>
<text x="210.1" y="154.7">41</text>
<text x="219" y="152.1">40</text>
<text x="219" y="154.7">42</text>
<text x="210.1" y="157.2">43</text>
<text x="210.1" y="159.8">45</text>
<text x="219" y="157.2">44</text>
<text x="219" y="159.8">46</text>
<text x="210.1" y="162.3">47</text>
<text x="219" y="162.3">48</text>
<text x="86.1" y="173.4" transform="rotate(-90 86.1 173.4)">8</text>
<text x="27.2" y="177.5">1</text>
<text x="39.9" y="177.5">5</text>
<text x="65.4" y="177.5">FLASH_CS</text>
<text x="76.8" y="176.3">1</text>
<text x="76.8" y="178.8">6</text>
<text x="121.7" y="179.8" transform="rotate(-90 121.7 179.8)">4</text>
<text x="10.3" y="185.9">D</text>
<text x="27.2" y="180.1">3</text>
<text x="64.3" y="180">FLASH_CLK</text>
<text x="64.7" y="185.1">FLASH_IO1</text>
<text x="64.7" y="182.6">FLASH_IO0</text>
<text x="76.8" y="181.4">5</text>
<text x="76.8" y="183.9">2</text>
<text x="114.9" y="185.2">1</text>
<text x="127.6" y="185.2">3</text>
<text x="267.7" y="185.9">D</text>
<text x="34" y="187.4" transform="rotate(-90 34 187.4)">2</text>
<text x="64.7" y="187.6">FLASH_IO2</text>
<text x="64.7" y="190.2">FLASH_IO3</text>
<text x="76.8" y="186.4">3</text>
<text x="76.8" y="189">7</text>
<text x="86.1" y="196.3" transform="rotate(-90 86.1 196.3)">4</text>
<text x="121.7" y="192.5" transform="rotate(-90 121.7 192.5)">2</text>
<text x="35" y="205.8">1</text>
<text x="85" y="205.8">2</text>
<text x="135" y="205.8">3</text>
<text x="185" y="205.8">4</text>
<text x="235" y="205.8">5</text>
</g>
<g font-size="1.8" fill="#008484">
<text x="20" y="23.7">GND</text>
<text x="63.1" y="23.7">+3.3V</text>
<text x="108.9" y="23.7">GND</text>
<text x="152" y="23.7">+3.3V</text>
<text x="20" y="26.3">GND</text>
<text x="20" y="28.8">GND</text>
<text x="64.5" y="26.3">GND</text>
<text x="64.5" y="28.8">GND</text>
<text x="107.5" y="26.3">+3.3V</text>
<text x="108.9" y="28.8">GND</text>
<text x="152" y="26.3">+3.3V</text>
<text x="153.4" y="28.8">GND</text>
<text x="20" y="31.3">GND</text>
<text x="39.4" y="33.6">MCU</text>
<text x="64.5" y="31.3">GND</text>
<text x="83.8" y="33.6">MCU1</text>
<text x="108.9" y="31.3">GND</text>
<text x="128.3" y="33.6">MCU2</text>
<text x="153.4" y="31.3">GND</text>
<text x="172.7" y="33.6">MCU3</text>
<text x="22.5" y="44.7">+3.3V</text>
<text x="27.2" y="59.9">SW1</text>
<text x="40.8" y="54.2">CLK</text>
<text x="40.8" y="56.7">RUN</text>
<text x="56.1" y="56.7">NEXT_RUN</text>
<text x="56.5" y="54.2">NEXT_CLK</text>
<text x="59.5" y="59.3">VBUS1</text>
<text x="85.3" y="54.2">CLK</text>
<text x="85.3" y="56.7">RUN</text>
<text x="100.5" y="56.7">NEXT_RUN</text>
<text x="100.9" y="54.2">NEXT_CLK</text>
<text x="104" y="59.3">VBUS1</text>
<text x="129.7" y="54.2">CLK</text>
<text x="129.7" y="56.7">RUN</text>
<text x="145" y="56.7">NEXT_RUN</text>
<text x="145.4" y="54.2">NEXT_CLK</text>
<text x="148.4" y="59.3">VBUS1</text>
<text x="174.2" y="54.2">CLK</text>
<text x="174.2" y="56.7">RUN</text>
<text x="189.4" y="56.7">NEXT_RUN</text>
<text x="189.8" y="54.2">NEXT_CLK</text>
<text x="192.9" y="59.3">VBUS1</text>
<text x="59.5" y="61.8">VBUS2</text>
<text x="72.4" y="61.8">VBUS</text>
<text x="104" y="61.8">VBUS2</text>
<text x="148.4" y="61.8">VBUS2</text>
<text x="192.9" y="61.8">VBUS2</text>
<text x="23.4" y="72">GND</text>
<text x="82.6" y="66.9">R27</text>
<text x="127" y="66.9">R28</text>
<text x="171.5" y="66.9">R29</text>
<text x="78" y="77.1">GND</text>
<text x="122.4" y="77.1">GND</text>
<text x="166.9" y="77.1">GND</text>
<text x="20" y="88.5">GND</text>
<text x="63.1" y="88.5">+3.3V</text>
<text x="18.6" y="93.6">+3.3V</text>
<text x="20" y="91">GND</text>
<text x="63.1" y="93.6">+3.3V</text>
<text x="64.5" y="91">GND</text>
<text x="20" y="96.1">GND</text>
<text x="39.4" y="98.3">MCU4</text>
<text x="64.5" y="96.1">GND</text>
<text x="83.8" y="98.3">MCU5</text>
<text x="205.1" y="101.2">Conn_02x24_Odd_Even</text>
<text x="214.1" y="98.7">J15</text>
<text x="40.8" y="119">CLK</text>
<text x="56.5" y="119">NEXT_CLK</text>
<text x="85.3" y="119">CLK</text>
<text x="100.9" y="119">NEXT_CLK</text>
<text x="40.8" y="121.5">RUN</text>
<text x="56.1" y="121.5">NEXT_RUN</text>
<text x="59.5" y="124.1">VBUS1</text>
<text x="85.3" y="121.5">RUN</text>
<text x="100.5" y="121.5">NEXT_RUN</text>
<text x="104" y="124.1">VBUS1</text>
<text x="38.1" y="131.7">R30</text>
<text x="59.5" y="126.6">VBUS2</text>
<text x="82.6" y="131.7">R31</text>
<text x="104" y="126.6">VBUS2</text>
<text x="33.5" y="141.8">GND</text>
<text x="78" y="141.8">GND</text>
<text x="93.3" y="159.6">C69</text>
<text x="240" y="157.8">H1</text>
<text x="246.4" y="157.8">H2</text>
<text x="252.7" y="157.8">H3</text>
<text x="259.1" y="157.8">H4</text>
<text x="73.3" y="162.8">+3.3V</text>
<text x="83.4" y="162.8">+3.3V</text>
<text x="92.2" y="162.2">100nF</text>
<text x="119" y="167.9">+3.3V</text>
<text x="126.5" y="167.2">100nF</text>
<text x="127.6" y="164.7">C70</text>
<text x="32.9" y="172.3">U9</text>
<text x="78.7" y="169.8">R2</text>
<text x="88.9" y="173.3">W25Q16JVSS</text>
<text x="88.9" y="171">U2</text>
<text x="97" y="171.7">GND</text>
<text x="203.7" y="169.8">GND</text>
<text x="239.3" y="169.8">GND</text>
<text x="245.6" y="169.8">GND</text>
<text x="252" y="169.8">GND</text>
<text x="258.3" y="169.8">GND</text>
<text x="16.5" y="176.8">VBUS</text>
<text x="26.5" y="174.9">TLV74033PDBVR</text>
<text x="29.5" y="178.7">IN</text>
<text x="35.3" y="178.7">OUT</text>
<text x="46.6" y="174.2">+3.3V</text>
<text x="79.2" y="177.4">~{CS}</text>
<text x="79.2" y="179.9">CLK</text>
<text x="87.2" y="178.3" transform="rotate(-90 87.2 178.3)">VCC</text>
<text x="124.1" y="179.3">ASE-12.000MHz-E-T</text>
<text x="124.2" y="176.8">X1</text>
<text x="131.3" y="176.8">GND</text>
<text x="24.8" y="183.7">C1</text>
<text x="29.5" y="181.2">EN</text>
<text x="35.2" y="185.2" transform="rotate(-90 35.2 185.2)">GND</text>
<text x="47.6" y="182.5">C2</text>
<text x="47.6" y="185">1uF</text>
<text x="79.2" y="182.5">DI(IO0)</text>
<text x="79.2" y="185">DO(IO1)</text>
<text x="108.8" y="181.8">+3.3V</text>
<text x="122.8" y="184.2" transform="rotate(-90 122.8 184.2)">Vdd</text>
<text x="24.8" y="186.3">1uF</text>
<text x="42.4" y="192">GND</text>
<text x="79.2" y="187.6">IO2</text>
<text x="79.2" y="190.1">IO3</text>
<text x="117.1" y="186.3">EN</text>
<text x="122.8" y="190.2" transform="rotate(-90 122.8 190.2)">GND</text>
<text x="122.9" y="186.3">OUT</text>
<text x="19.6" y="193.3">GND</text>
<text x="32.3" y="193.3">GND</text>
<text x="87.2" y="193.8" transform="rotate(-90 87.2 193.8)">GND</text>
<text x="84.3" y="202.2">GND</text>
<text x="119.9" y="198.3">GND</text>
</g>
<g font-size="1.8">
<text x="27.9" y="22.5">IDX_A0</text>
<text x="72.4" y="22.5">IDX_B0</text>
<text x="116.8" y="22.5">IDX_C0</text>
<text x="161.3" y="22.5">IDX_D0</text>
<text x="27.9" y="27.6">IDX_A2</text>
<text x="27.9" y="25.1">IDX_A1</text>
<text x="72.4" y="25.1">IDX_B1</text>
<text x="72.4" y="27.6">IDX_B2</text>
<text x="116.8" y="25.1">IDX_C1</text>
<text x="116.8" y="27.6">IDX_C2</text>
<text x="161.3" y="25.1">IDX_D1</text>
<text x="161.3" y="27.6">IDX_D2</text>
<text x="27.9" y="30.1">IDX_A3</text>
<text x="72.4" y="30.1">IDX_B3</text>
<text x="116.8" y="30.1">IDX_C3</text>
<text x="161.3" y="30.1">IDX_D3</text>
<text x="34.3" y="53">OSC</text>
<text x="27.9" y="87.3">IDX_E0</text>
<text x="27.9" y="89.8">IDX_E1</text>
<text x="72.4" y="89.8">IDX_F1</text>
<text x="72.4" y="87.3">IDX_F0</text>
<text x="27.9" y="92.4">IDX_E2</text>
<text x="27.9" y="94.9">IDX_E3</text>
<text x="72.4" y="94.9">IDX_F3</text>
<text x="72.4" y="92.4">IDX_F2</text>
<text x="222.2" y="103.8">U0.TX</text>
<text x="222.2" y="106.3">U0.RX</text>
<text x="222.2" y="108.9">U0.CTS</text>
<text x="222.2" y="111.4">U0.RTS</text>
<text x="222.2" y="114">U1.TX</text>
<text x="222.2" y="116.5">U1.RX</text>
<text x="222.2" y="119">U1.CTS</text>
<text x="222.2" y="121.6">U1.RTS</text>
<text x="222.2" y="124.1">U2.TX</text>
<text x="222.2" y="126.7">U2.RX</text>
<text x="222.2" y="131.7">U2.RTS</text>
<text x="222.2" y="129.2">U2.CTS</text>
<text x="222.2" y="134.3">U3.TX</text>
<text x="222.2" y="136.8">U3.RX</text>
<text x="222.2" y="141.9">U3.RTS</text>
<text x="222.2" y="139.4">U3.CTS</text>
<text x="222.2" y="149.5">U4.CTS</text>
<text x="222.2" y="147">U4.RX</text>
<text x="222.2" y="144.4">U4.TX</text>
<text x="222.2" y="152.1">U4.RTS</text>
<text x="222.2" y="154.6">U5.TX</text>
<text x="222.2" y="159.7">U5.CTS</text>
<text x="222.2" y="157.1">U5.RX</text>
<text x="222.2" y="162.2">U5.RTS</text>
<text x="131.9" y="185.1">OSC</text>
</g>
<g font-size="1.8" fill="#000084">
<text x="37.8" y="38.1" transform="rotate(-90 37.8 38.1)">IDX_A[0..3]</text>
<text x="40.8" y="39">IDX[0..3]</text>
<text x="56.8" y="39">U0{UART}</text>
<text x="56.8" y="41.5">U1{UART}</text>
<text x="68.4" y="40.3">U1{UART}</text>
<text x="68.4" y="37.8">U0{UART}</text>
<text x="82.2" y="38.1" transform="rotate(-90 82.2 38.1)">IDX_B[0..3]</text>
<text x="85.3" y="39">IDX[0..3]</text>
<text x="101.2" y="39">U0{UART}</text>
<text x="101.2" y="41.5">U1{UART}</text>
<text x="112.8" y="37.8">U0{UART}</text>
<text x="112.8" y="40.3">U1{UART}</text>
<text x="126.7" y="38.1" transform="rotate(-90 126.7 38.1)">IDX_C[0..3]</text>
<text x="129.7" y="39">IDX[0..3]</text>
<text x="145.7" y="39">U0{UART}</text>
<text x="145.7" y="41.5">U1{UART}</text>
<text x="157.3" y="40.3">U1{UART}</text>
<text x="157.3" y="37.8">U0{UART}</text>
<text x="171.1" y="38.1" transform="rotate(-90 171.1 38.1)">IDX_D[0..3]</text>
<text x="174.2" y="39">IDX[0..3]</text>
<text x="190.1" y="39">U0{UART}</text>
<text x="190.1" y="41.5">U1{UART}</text>
<text x="201.7" y="37.8">U0{UART}</text>
<text x="201.7" y="40.3">U1{UART}</text>
<text x="56.8" y="44">U2{UART}</text>
<text x="56.8" y="46.6">U3{UART}</text>
<text x="68.4" y="42.8">U2{UART}</text>
<text x="68.4" y="45.4">U3{UART}</text>
<text x="68.4" y="47.9">U4{UART}</text>
<text x="101.2" y="44">U2{UART}</text>
<text x="101.2" y="46.6">U3{UART}</text>
<text x="112.8" y="42.8">U2{UART}</text>
<text x="112.8" y="45.4">U3{UART}</text>
<text x="112.8" y="47.9">U4{UART}</text>
<text x="145.7" y="44">U2{UART}</text>
<text x="145.7" y="46.6">U3{UART}</text>
<text x="157.3" y="45.4">U3{UART}</text>
<text x="157.3" y="47.9">U4{UART}</text>
<text x="157.3" y="42.8">U2{UART}</text>
<text x="190.1" y="44">U2{UART}</text>
<text x="190.1" y="46.6">U3{UART}</text>
<text x="201.7" y="47.9">U4{UART}</text>
<text x="201.7" y="45.4">U3{UART}</text>
<text x="201.7" y="42.8">U2{UART}</text>
<text x="56.8" y="49.1">U4{UART}</text>
<text x="56.8" y="51.7">U5{UART}</text>
<text x="68.4" y="50.5">U5{UART}</text>
<text x="101.2" y="49.1">U4{UART}</text>
<text x="101.2" y="51.7">U5{UART}</text>
<text x="112.8" y="50.5">U5{UART}</text>
<text x="145.7" y="49.1">U4{UART}</text>
<text x="145.7" y="51.7">U5{UART}</text>
<text x="157.3" y="50.5">U5{UART}</text>
<text x="190.1" y="49.1">U4{UART}</text>
<text x="190.1" y="51.7">U5{UART}</text>
<text x="201.7" y="50.5">U5{UART}</text>
<text x="232.4" y="101.3">U0{UART}</text>
<text x="37.8" y="102.9" transform="rotate(-90 37.8 102.9)">IDX_E[0..3]</text>
<text x="40.8" y="103.7">IDX[0..3]</text>
<text x="56.8" y="103.7">U0{UART}</text>
<text x="56.8" y="106.3">U1{UART}</text>
<text x="68.4" y="102.5">U0{UART}</text>
<text x="68.4" y="107.6">U2{UART}</text>
<text x="68.4" y="105.1">U1{UART}</text>
<text x="82.2" y="102.9" transform="rotate(-90 82.2 102.9)">IDX_F[0..3]</text>
<text x="85.3" y="103.7">IDX[0..3]</text>
<text x="101.2" y="103.7">U0{UART}</text>
<text x="101.2" y="106.3">U1{UART}</text>
<text x="112.8" y="105.1">U1{UART}</text>
<text x="112.8" y="107.6">U2{UART}</text>
<text x="112.8" y="102.5">U0{UART}</text>
<text x="56.8" y="108.8">U2{UART}</text>
<text x="56.8" y="111.4">U3{UART}</text>
<text x="56.8" y="113.9">U4{UART}</text>
<text x="68.4" y="112.7">U4{UART}</text>
<text x="68.4" y="110.1">U3{UART}</text>
<text x="101.2" y="108.8">U2{UART}</text>
<text x="101.2" y="111.4">U3{UART}</text>
<text x="101.2" y="113.9">U4{UART}</text>
<text x="112.8" y="112.7">U4{UART}</text>
<text x="112.8" y="110.1">U3{UART}</text>
<text x="232.4" y="111.4">U1{UART}</text>
<text x="56.8" y="116.4">U5{UART}</text>
<text x="68.4" y="115.2">U5{UART}</text>
<text x="101.2" y="116.4">U5{UART}</text>
<text x="112.8" y="115.2">U5{UART}</text>
<text x="232.4" y="121.6">U2{UART}</text>
<text x="232.4" y="131.7">U3{UART}</text>
<text x="232.4" y="141.9">U4{UART}</text>
<text x="232.4" y="152.1">U5{UART}</text>
</g>
<text font-size="1.8" fill="#a1a1a1" x="27.3" y="51.7">R1</text>
<g font-size="1.8" fill="#848400">
<text x="39.4" y="64.5">File:</text>
<text x="44.6" y="64.5">untitled.kicad_sch</text>
<text x="83.8" y="64.5">File:</text>
<text x="89" y="64.5">untitled.kicad_sch</text>
<text x="128.3" y="64.5">File:</text>
<text x="133.5" y="64.5">untitled.kicad_sch</text>
<text x="172.7" y="64.5">File:</text>
<text x="177.9" y="64.5">untitled.kicad_sch</text>
<text x="39.4" y="129.3">File:</text>
<text x="44.6" y="129.3">untitled.kicad_sch</text>
<text x="83.8" y="129.3">File:</text>
<text x="89" y="129.3">untitled.kicad_sch</text>
</g>
</svg>
